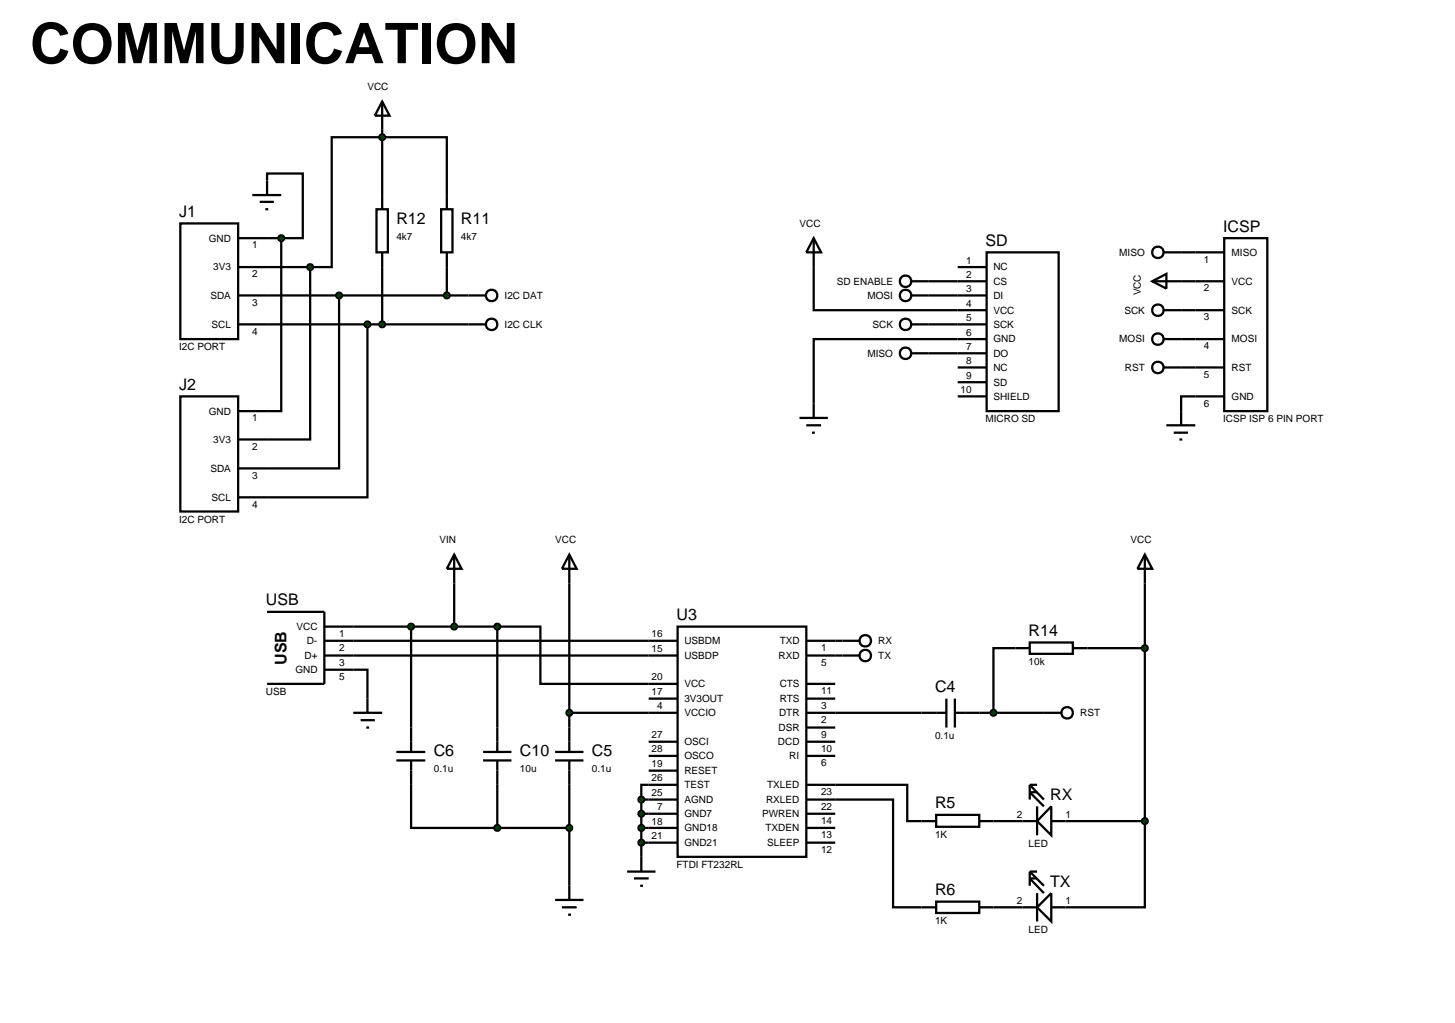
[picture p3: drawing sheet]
<svg xmlns="http://www.w3.org/2000/svg" width="257mm" height="180mm" viewBox="0 0 257 180" stroke-linecap="round" stroke-linejoin="round" font-family="sans-serif">
<g fill="none" stroke="#000" stroke-width=".4">
<path d="M47.1 31.8v-1.2h6.3v11.4h-3.8M67.4 22.9v11.5M78.8 34.4v-10.2h-20.3v22.9h-3.8M47.1 57.2h35.5M47.1 52.1h35.5M47.1 42h2.5M47.1 47.1h7.6M49.6 42v30.5h-2.5M54.7 47.1v30.4h-7.6M59.8 52.1v30.5h-12.7M64.8 57.2v30.5h-17.7M67.4 47.1v10.1"/>
<path d="M78.8 47.1v5M143.5 47.1v7.6h25.4M163.8 57.2h5.1M163.8 52.1h5.1M163.8 49.6h5.1M168.9 59.8h-25.4v11.4M208.3 49.6h2.5M208.3 59.8h2.5M208.3 44.5h2.5M208.3 54.7h2.5M163.8 62.3h5.1M208.3 64.8h2.5"/>
<path d="M210.8 69.9h-2.5v2.6M100.4 97.8l1.3 2.5h-2.6zM100.4 97.8v34.8M201.9 97.8l1.3 2.5h-2.6zM201.9 97.8v47M47.1 107.9h10.1v12.7h-10.1M57.2 118.1h7.6v5.1M57.2 113h62.3M57.2 115.6h62.3M57.2 110.5h30.5M72.5 110.5v17.8M80.1 102.9v7.6"/>
<path d="M87.7 110.5h7.6v10.1h24.2M87.7 110.5v17.8M119.5 110.5h22.7v40.6h-22.7zM142.2 113h6.4M142.2 115.6h6.4M179.1 114.3h-3.9v11.4M191.8 114.3h10.1M72.5 138.4v7.6h15.2M87.7 138.4v7.6M97.9 132.6h5M97.9 134.1h5M100.4 125.7h19.1"/>
<path d="M100.4 134.1v22.1M114.4 123.2h5.1M114.4 130.8h5.1M114.4 133.3h5.1M114.4 135.9h5.1M119.5 138.4h-6.4v2.6M142.2 138.4h17.8v6.4h2.5M142.2 125.7h24.7M142.2 120.6h5.1M142.2 123.2h5.1M142.2 130.8h5.1M142.2 133.3h5.1"/>
<path d="M142.2 128.3h5.1M166.9 123.2v5.1M168.4 125.7h18.8M168.4 123.2v5.1M181.6 138.4v2.6M181.6 138.4l2.5 2.6M181.6 138.4h1.3M182.9 139.7h-1.3l2.5 2.5M87.7 146h12.7M113.1 143.5h6.4M113.1 141v10.1M113.1 146h6.4"/>
<path d="M113.1 148.6h6.4M113.1 141h6.4M142.2 141h15.3v19h5M142.2 143.5h5.1M142.2 146h5.1M142.2 148.6h5.1M175.2 144.8h7.7M175.2 160h7.7M181.6 153.7l2.5 2.5M181.6 153.7h1.3M181.6 153.7v2.5M182.9 160l2.5-2.5v5z"/>
<path d="M182.9 142.2v5.1M182.9 157.5v5M182.9 154.9h-1.3l2.5 2.6M185.4 142.2v5.1l-2.5-2.5zM185.4 144.8h16.5M201.9 144.8v15.2h-16.5"/>
<circle cx="188.2" cy="125.7" r="1.01"/>
</g>
<path d="M100 125.4l.4-.2-.5 .5zM100.4 125.2l.4 .2 .1 .3zM100.4 126.2l.5-.5-.2 .4zM99.9 125.7l.5 .5-.3-.1z" fill="#004000" stroke="#000" stroke-width=".4"/>
<path d="M100.4 125.2l.5 .5-.5 .5-.5-.5z" fill="#004000"/>
<path d="M69.9 132.6h5.1M69.9 134.1h5.1M72.5 128.3v4.3M72.5 134.1v4.3M97.9 158.7h5M99.1 160h2.6M100.4 156.2v2.5M100.2 161.3h.5" fill="none" stroke="#000" stroke-width=".4"/>
<g fill="#004000" stroke="#000" stroke-width=".4">
<path d="M72.1 110.2l.4-.2-.5 .5zM72.5 110l.4 .2 .1 .3zM73 110.5l-.1 .3-.4 .2zM72 110.5l.5 .5-.3-.1z"/>
<path d="M100.1 145.6l.3-.1-.5 .5zM100.4 145.5l.3 .1 .2 .4zM100.4 146.5l.5-.5-.2 .4zM99.9 146l.5 .5-.4-.2z"/>
</g>
<g fill="#004000">
<path d="M72 110.5l.5-.5 .5 .5-.5 .5z"/>
<path d="M100.4 145.5l.5 .5-.5 .5-.5-.5z"/>
</g>
<path d="M80.1 97.8l1.3 2.5h-2.6zM80.1 97.8v5.1" fill="none" stroke="#000" stroke-width=".4"/>
<path d="M79.8 110.1l.3-.1-.5 .5zM80.1 110l.3 .1 .2 .4zM80.6 110.5l-.2 .4-.3 .1zM79.6 110.5l.5 .5-.4-.2z" fill="#004000" stroke="#000" stroke-width=".4"/>
<path d="M80.1 110l.5 .5-.5 .5-.5-.5z" fill="#004000"/>
<g fill="none" stroke="#000" stroke-width=".4">
<path d="M148.6 113h3M148.6 115.6h3M62.3 125.7h5.1M63.6 127h2.5M64.6 128.3h.5M64.8 123.2v2.5"/>
<circle cx="152.6" cy="113" r="1.01"/>
<circle cx="152.6" cy="115.6" r="1.01"/>
</g>
<path d="M201.6 144.4l.3-.1-.5 .5zM201.9 144.3l.4 .2 .1 .3zM202.4 144.8l-.1 .3-.4 .2zM201.4 144.8l.5 .5-.4-.2z" fill="#004000" stroke="#000" stroke-width=".4"/>
<path d="M201.9 144.3l.5 .5-.5 .5-.5-.5z" fill="#004000"/>
<path d="M179.1 114.3h2.5M181.6 113.3h7.6v2h-7.6zM189.2 114.3h2.6M162.5 144.8h2.6M162.5 160h2.6M165.1 143.7h7.6v2.1h-7.6zM165.1 159h7.6v2h-7.6zM172.7 144.8h2.5M172.7 160h2.5" fill="none" stroke="#000" stroke-width=".4"/>
<g fill="#004000" stroke="#000" stroke-width=".4">
<path d="M174.8 125.4l.4-.2-.5 .5zM175.2 125.2l.4 .2 .1 .3zM175.7 125.7l-.2 .4-.3 .1zM174.7 125.7l.5 .5-.3-.1z"/>
<path d="M201.6 113.9l.3-.1-.5 .5zM201.9 113.8l.4 .2 .1 .3zM202.4 114.3l-.1 .3-.4 .2zM201.4 114.3l.5 .5-.4-.2z"/>
<path d="M112.8 143.1l.3-.1-.5 .5zM113.1 143l.3 .1 .2 .4zM113.1 144l.5-.5-.2 .4zM112.6 143.5l.5 .5-.3-.1z"/>
<path d="M112.8 145.6l.3-.1-.5 .5zM113.1 145.5l.3 .1 .2 .4zM113.6 146l-.2 .4-.3 .1zM112.6 146l.5 .5-.4-.2z"/>
</g>
<g fill="#004000">
<path d="M175.2 125.2l.5 .5-.5 .5-.5-.5z"/>
<path d="M201.9 113.8l.5 .5-.5 .5-.5-.5z"/>
<path d="M113.1 143l.5 .5-.5 .5-.5-.5z"/>
<path d="M113.1 145.5l.5 .5-.5 .5-.5-.5z"/>
</g>
<path d="M110.6 153.7h5M111.8 154.9h2.6M112.9 156.2h.5M113.1 151.1v2.6" fill="none" stroke="#000" stroke-width=".4"/>
<path d="M112.8 148.2l.3-.1-.5 .5zM113.1 148.1l.3 .1 .2 .4zM113.6 148.6l-.2 .4-.3 .1zM112.6 148.6l.5 .5-.4-.2z" fill="#004000" stroke="#000" stroke-width=".4"/>
<path d="M113.1 148.1l.5 .5-.5 .5-.5-.5z" fill="#004000"/>
<path d="M85.2 134.1h5M85.2 132.6h5M87.7 128.3v4.3M87.7 134.1v4.3" fill="none" stroke="#000" stroke-width=".4"/>
<g fill="#004000" stroke="#000" stroke-width=".4">
<path d="M87.3 110.2l.4-.2-.5 .5zM87.7 110l.3 .1 .2 .4zM88.2 110.5l-.1 .3-.4 .2zM87.2 110.5l.5 .5-.4-.2z"/>
<path d="M87.3 145.7l.4-.2-.5 .5zM87.7 145.5l.3 .1 .2 .4zM88.2 146l-.1 .3-.4 .2zM87.2 146l.5 .5-.4-.2z"/>
</g>
<g fill="#004000">
<path d="M87.2 110.5l.5-.5 .5 .5-.5 .5z"/>
<path d="M87.2 146l.5-.5 .5 .5-.5 .5z"/>
</g>
<g fill="none" stroke="#000" stroke-width=".4">
<path d="M67.4 17.9l1.3 2.5h-2.6zM67.4 17.9v5M44.5 34.4h5.1M45.8 35.6h2.5M46.8 36.9h.5M47.1 31.8v2.6M66.4 36.9h2v7.6h-2zM67.4 34.4v2.5M77.8 36.9h2v7.6h-2zM78.8 34.4v2.5M67.4 44.5v2.6M78.8 44.5v2.6"/>
<path d="M82.6 52.1h3.1M82.6 57.2h3.1"/>
<circle cx="86.7" cy="57.2" r="1.01"/>
<circle cx="86.7" cy="52.1" r="1.01"/>
</g>
<path d="M67 23.9l.4-.2-.5 .5zM67.4 23.7l.3 .1 .2 .4zM67.9 24.2l-.2 .4-.3 .1zM66.9 24.2l.5 .5-.4-.2z" fill="#004000" stroke="#000" stroke-width=".4"/>
<path d="M66.9 24.2l.5-.5 .5 .5-.5 .5z" fill="#004000"/>
<path d="M31.8 39.4h10.2v20.4h-10.2zM42 42h5.1M42 47.1h5.1M42 52.1h5.1M42 57.2h5.1" fill="none" stroke="#000" stroke-width=".4"/>
<g fill="#004000" stroke="#000" stroke-width=".4">
<path d="M67.1 56.8l.3-.1-.5 .5zM67.4 56.7l.3 .1 .2 .4zM67.4 57.7l.5-.5-.2 .4zM66.9 57.2l.5 .5-.4-.2z"/>
<path d="M78.4 51.8l.4-.2-.5 .5zM78.8 51.6l.4 .2 .1 .3zM78.8 52.6l.5-.5-.1 .3zM78.3 52.1l.5 .5-.4-.2z"/>
<path d="M112.8 140.6l.3-.1-.5 .5zM113.1 140.5l.3 .1 .2 .4zM113.1 141.5l.5-.5-.2 .4zM112.6 141l.5 .5-.3-.1z"/>
</g>
<g fill="#004000">
<path d="M67.4 56.7l.5 .5-.5 .5-.5-.5z"/>
<path d="M78.3 52.1l.5-.5 .5 .5-.5 .5z"/>
<path d="M113.1 140.5l.5 .5-.5 .5-.5-.5z"/>
</g>
<g fill="none" stroke="#000" stroke-width=".4">
<path d="M143.5 42l1.3 2.5h-2.6zM143.5 42v5.1M160.8 49.6h3M160.8 52.1h3M160.8 57.2h3M168.9 49.6h5.1M168.9 54.7h5.1M168.9 59.8h5.1M168.9 47.1h5.1M168.9 52.1h5.1M168.9 57.2h5.1M174 44.5h12.7v28h-12.7z"/>
<path d="M203.2 49.6l2.5-1.3v2.6zM203.2 49.6h5.1M205.2 44.5h3.1M205.2 54.7h3.1M205.2 59.8h3.1M210.8 44.5h5.1M210.8 49.6h5.1M210.8 54.7h5.1M210.8 59.8h5.1M215.9 42h7.6v30.5h-7.6zM31.8 69.9h10.2v20.3h-10.2zM42 77.5h5.1"/>
<path d="M42 72.5h5.1M141 73.7h5M142.2 75h2.6M143.2 76.3h.5M143.5 71.2v2.5M160.8 62.3h3M168.9 64.8h5.1M168.9 69.9h5.1M168.9 62.3h5.1M168.9 67.4h5.1M205.2 64.8h3.1M205.7 75h5.1"/>
<path d="M207 76.3h2.5M208 77.5h.5M208.3 72.5v2.5M210.8 64.8h5.1M210.8 69.9h5.1M42 82.6h5.1M42 87.7h5.1"/>
<circle cx="159.7" cy="49.6" r="1.01"/>
<circle cx="159.7" cy="57.2" r="1.01"/>
<circle cx="159.7" cy="52.1" r="1.01"/>
<circle cx="204.2" cy="54.7" r="1.01"/>
<circle cx="204.2" cy="59.8" r="1.01"/>
<circle cx="204.2" cy="44.5" r="1.01"/>
<circle cx="159.7" cy="62.3" r="1.01"/>
<circle cx="204.2" cy="64.8" r="1.01"/>
</g>
<g fill="#004000" stroke="#000" stroke-width=".4">
<path d="M49.2 41.7l.4-.2-.5 .5zM49.6 41.5l.3 .1 .2 .4zM49.6 42.5l.5-.5-.2 .4zM49.1 42l.5 .5-.4-.2z"/>
<path d="M54.4 46.7l.3-.1-.5 .5zM54.7 46.6l.3 .1 .2 .4zM54.7 47.6l.5-.5-.2 .4zM54.2 47.1l.5 .5-.4-.2z"/>
<path d="M59.4 51.8l.4-.2-.5 .5zM59.8 51.6l.4 .2 .1 .3zM59.8 52.6l.5-.5-.1 .3zM59.3 52.1l.5 .5-.3-.1z"/>
<path d="M64.5 56.8l.3-.1-.5 .5zM64.8 56.7l.4 .2 .1 .3zM64.8 57.7l.5-.5-.1 .3zM64.3 57.2l.5 .5-.4-.2z"/>
</g>
<g fill="#004000">
<path d="M49.1 42l.5-.5 .5 .5-.5 .5z"/>
<path d="M54.7 46.6l.5 .5-.5 .5-.5-.5z"/>
<path d="M59.3 52.1l.5-.5 .5 .5-.5 .5z"/>
<path d="M64.8 56.7l.5 .5-.5 .5-.5-.5z"/>
</g>
<text font-size="9.9" x="5.3" y="11.1">COMMUNICATION</text>
<g font-size="2.8">
<text x="31.6" y="38.3">J1</text>
<text x="69.9" y="39.5">R12</text>
<text x="81.3" y="39.5">R11</text>
<text x="215.7" y="40.9">ICSP</text>
<text x="173.8" y="43.4">SD</text>
<text x="31.6" y="68.8">J2</text>
<text x="46.9" y="106.8">USB</text>
<text x="119.3" y="109.4">U3</text>
<text x="181.4" y="112.2">R14</text>
<text x="50.5" y="117.3" transform="rotate(-90 50.5 117.3)">USB</text>
<text x="164.9" y="122.1">C4</text>
<text x="76.5" y="133.4">C6</text>
<text x="91.7" y="133.4">C10</text>
<text x="104.4" y="133.4">C5</text>
<text x="164.9" y="142.6">R5</text>
<text x="185.2" y="141.1">RX</text>
<text x="164.9" y="157.9">R6</text>
<text x="185.2" y="156.4">TX</text>
</g>
<g font-size="1.8">
<text x="64.8" y="15.9">VCC</text>
<text x="141" y="40">VCC</text>
<text x="36.8" y="42.6">GND</text>
<text x="37.6" y="47.7">3V3</text>
<text x="44.5" y="43.8">1</text>
<text x="69.9" y="42.3">4k7</text>
<text x="81.3" y="42.3">4k7</text>
<text x="170.4" y="46.5">1</text>
<text x="175.2" y="47.7">NC</text>
<text x="197.4" y="45.1">MISO</text>
<text x="212.3" y="46.3">1</text>
<text x="217.2" y="45.1">MISO</text>
<text x="37.1" y="52.7">SDA</text>
<text x="44.5" y="48.9">2</text>
<text x="44.5" y="53.9">3</text>
<text x="89" y="52.7">I2C DAT</text>
<text x="147.6" y="50.2">SD ENABLE</text>
<text x="153" y="52.7">MOSI</text>
<text x="170.4" y="49">2</text>
<text x="170.4" y="51.5">3</text>
<text x="175.2" y="50.2">CS</text>
<text x="175.2" y="52.7">DI</text>
<text x="201.2" y="52.1" transform="rotate(-90 201.2 52.1)">VCC</text>
<text x="212.3" y="51.4">2</text>
<text x="217.2" y="50.2">VCC</text>
<text x="37.3" y="57.8">SCL</text>
<text x="44.5" y="59">4</text>
<text x="89" y="57.8">I2C CLK</text>
<text x="153.9" y="57.8">SCK</text>
<text x="170.4" y="54.1">4</text>
<text x="170.4" y="56.6">5</text>
<text x="170.4" y="59.2">6</text>
<text x="175.2" y="55.3">VCC</text>
<text x="175.2" y="57.8">SCK</text>
<text x="198.3" y="55.3">SCK</text>
<text x="212.3" y="56.5">3</text>
<text x="217.2" y="55.3">SCK</text>
<text x="31.6" y="61.8">I2C PORT</text>
<text x="153" y="62.9">MISO</text>
<text x="170.4" y="61.7">7</text>
<text x="170.4" y="64.2">8</text>
<text x="175.2" y="60.4">GND</text>
<text x="175.2" y="62.9">DO</text>
<text x="175.2" y="65.4">NC</text>
<text x="197.4" y="60.4">MOSI</text>
<text x="198.4" y="65.4">RST</text>
<text x="212.3" y="61.6">4</text>
<text x="217.2" y="60.4">MOSI</text>
<text x="217.2" y="65.4">RST</text>
<text x="169.4" y="69.3">10</text>
<text x="170.4" y="66.8">9</text>
<text x="175.2" y="68">SD</text>
<text x="175.2" y="70.5">SHIELD</text>
<text x="212.3" y="66.6">5</text>
<text x="212.3" y="71.7">6</text>
<text x="217.2" y="70.5">GND</text>
<text x="36.8" y="73.1">GND</text>
<text x="44.5" y="74.3">1</text>
<text x="173.8" y="74.5">MICRO SD</text>
<text x="215.7" y="74.5">ICSP ISP 6 PIN PORT</text>
<text x="37.1" y="83.2">SDA</text>
<text x="37.6" y="78.1">3V3</text>
<text x="44.5" y="79.3">2</text>
<text x="37.3" y="88.3">SCL</text>
<text x="44.5" y="84.4">3</text>
<text x="44.5" y="89.5">4</text>
<text x="31.6" y="92.2">I2C PORT</text>
<text x="77.5" y="95.8">VIN</text>
<text x="97.9" y="95.8">VCC</text>
<text x="199.4" y="95.8">VCC</text>
<text x="52.3" y="111.1">VCC</text>
<text x="54.1" y="113.6">D-</text>
<text x="59.8" y="112.3">1</text>
<text x="114.9" y="112.4">16</text>
<text x="120.7" y="113.6">USBDM</text>
<text x="137.5" y="113.6">TXD</text>
<text x="154.9" y="113.6">RX</text>
<text x="52.1" y="118.7">GND</text>
<text x="53.7" y="116.2">D+</text>
<text x="59.8" y="114.8">2</text>
<text x="59.8" y="117.4">3</text>
<text x="59.8" y="119.9">5</text>
<text x="114.9" y="115">15</text>
<text x="114.9" y="120">20</text>
<text x="120.7" y="116.2">USBDP</text>
<text x="137.3" y="116.2">RXD</text>
<text x="144.8" y="114.8">1</text>
<text x="144.8" y="117.4">5</text>
<text x="154.9" y="116.2">TX</text>
<text x="181.4" y="117.3">10k</text>
<text x="46.9" y="122.6">USB</text>
<text x="114.9" y="122.6">17</text>
<text x="115.9" y="125.1">4</text>
<text x="120.7" y="121.2">VCC</text>
<text x="120.7" y="123.8">3V3OUT</text>
<text x="137.5" y="121.2">CTS</text>
<text x="137.5" y="123.8">RTS</text>
<text x="144.8" y="122.4">11</text>
<text x="144.8" y="125">3</text>
<text x="114.9" y="130.2">27</text>
<text x="120.7" y="126.3">VCCIO</text>
<text x="120.7" y="131.4">OSCI</text>
<text x="137.2" y="131.4">DCD</text>
<text x="137.3" y="128.9">DSR</text>
<text x="137.4" y="126.3">DTR</text>
<text x="144.8" y="127.5">2</text>
<text x="144.8" y="130.1">9</text>
<text x="164.9" y="130.3">0.1u</text>
<text x="190.5" y="126.3">RST</text>
<text x="76.5" y="136.2">0.1u</text>
<text x="91.7" y="136.2">10u</text>
<text x="104.4" y="136.2">0.1u</text>
<text x="114.9" y="132.7">28</text>
<text x="114.9" y="135.3">19</text>
<text x="114.9" y="137.8">26</text>
<text x="120.7" y="133.9">OSCO</text>
<text x="120.7" y="136.5">RESET</text>
<text x="139.2" y="133.9">RI</text>
<text x="144.8" y="132.6">10</text>
<text x="144.8" y="135.1">6</text>
<text x="114.9" y="140.4">25</text>
<text x="115.9" y="142.9">7</text>
<text x="120.7" y="139">TEST</text>
<text x="120.7" y="141.6">AGND</text>
<text x="135.1" y="141.6">RXLED</text>
<text x="135.3" y="139">TXLED</text>
<text x="144.8" y="140.2">23</text>
<text x="144.8" y="142.8">22</text>
<text x="114.9" y="145.4">18</text>
<text x="114.9" y="148">21</text>
<text x="120.7" y="146.6">GND18</text>
<text x="120.7" y="144.1">GND7</text>
<text x="120.7" y="149.2">GND21</text>
<text x="134.4" y="144.1">PWREN</text>
<text x="135" y="146.6">TXDEN</text>
<text x="135.3" y="149.2">SLEEP</text>
<text x="144.8" y="145.3">14</text>
<text x="144.8" y="147.8">13</text>
<text x="164.9" y="147.8">1K</text>
<text x="179.3" y="144.2">2</text>
<text x="181.4" y="149.3">LED</text>
<text x="187.9" y="144.2">1</text>
<text x="119.3" y="153.1">FTDI FT232RL</text>
<text x="144.8" y="150.4">12</text>
<text x="179.3" y="159.4">2</text>
<text x="187.9" y="159.4">1</text>
<text x="164.9" y="163">1K</text>
<text x="181.4" y="164.5">LED</text>
</g>
</svg>
